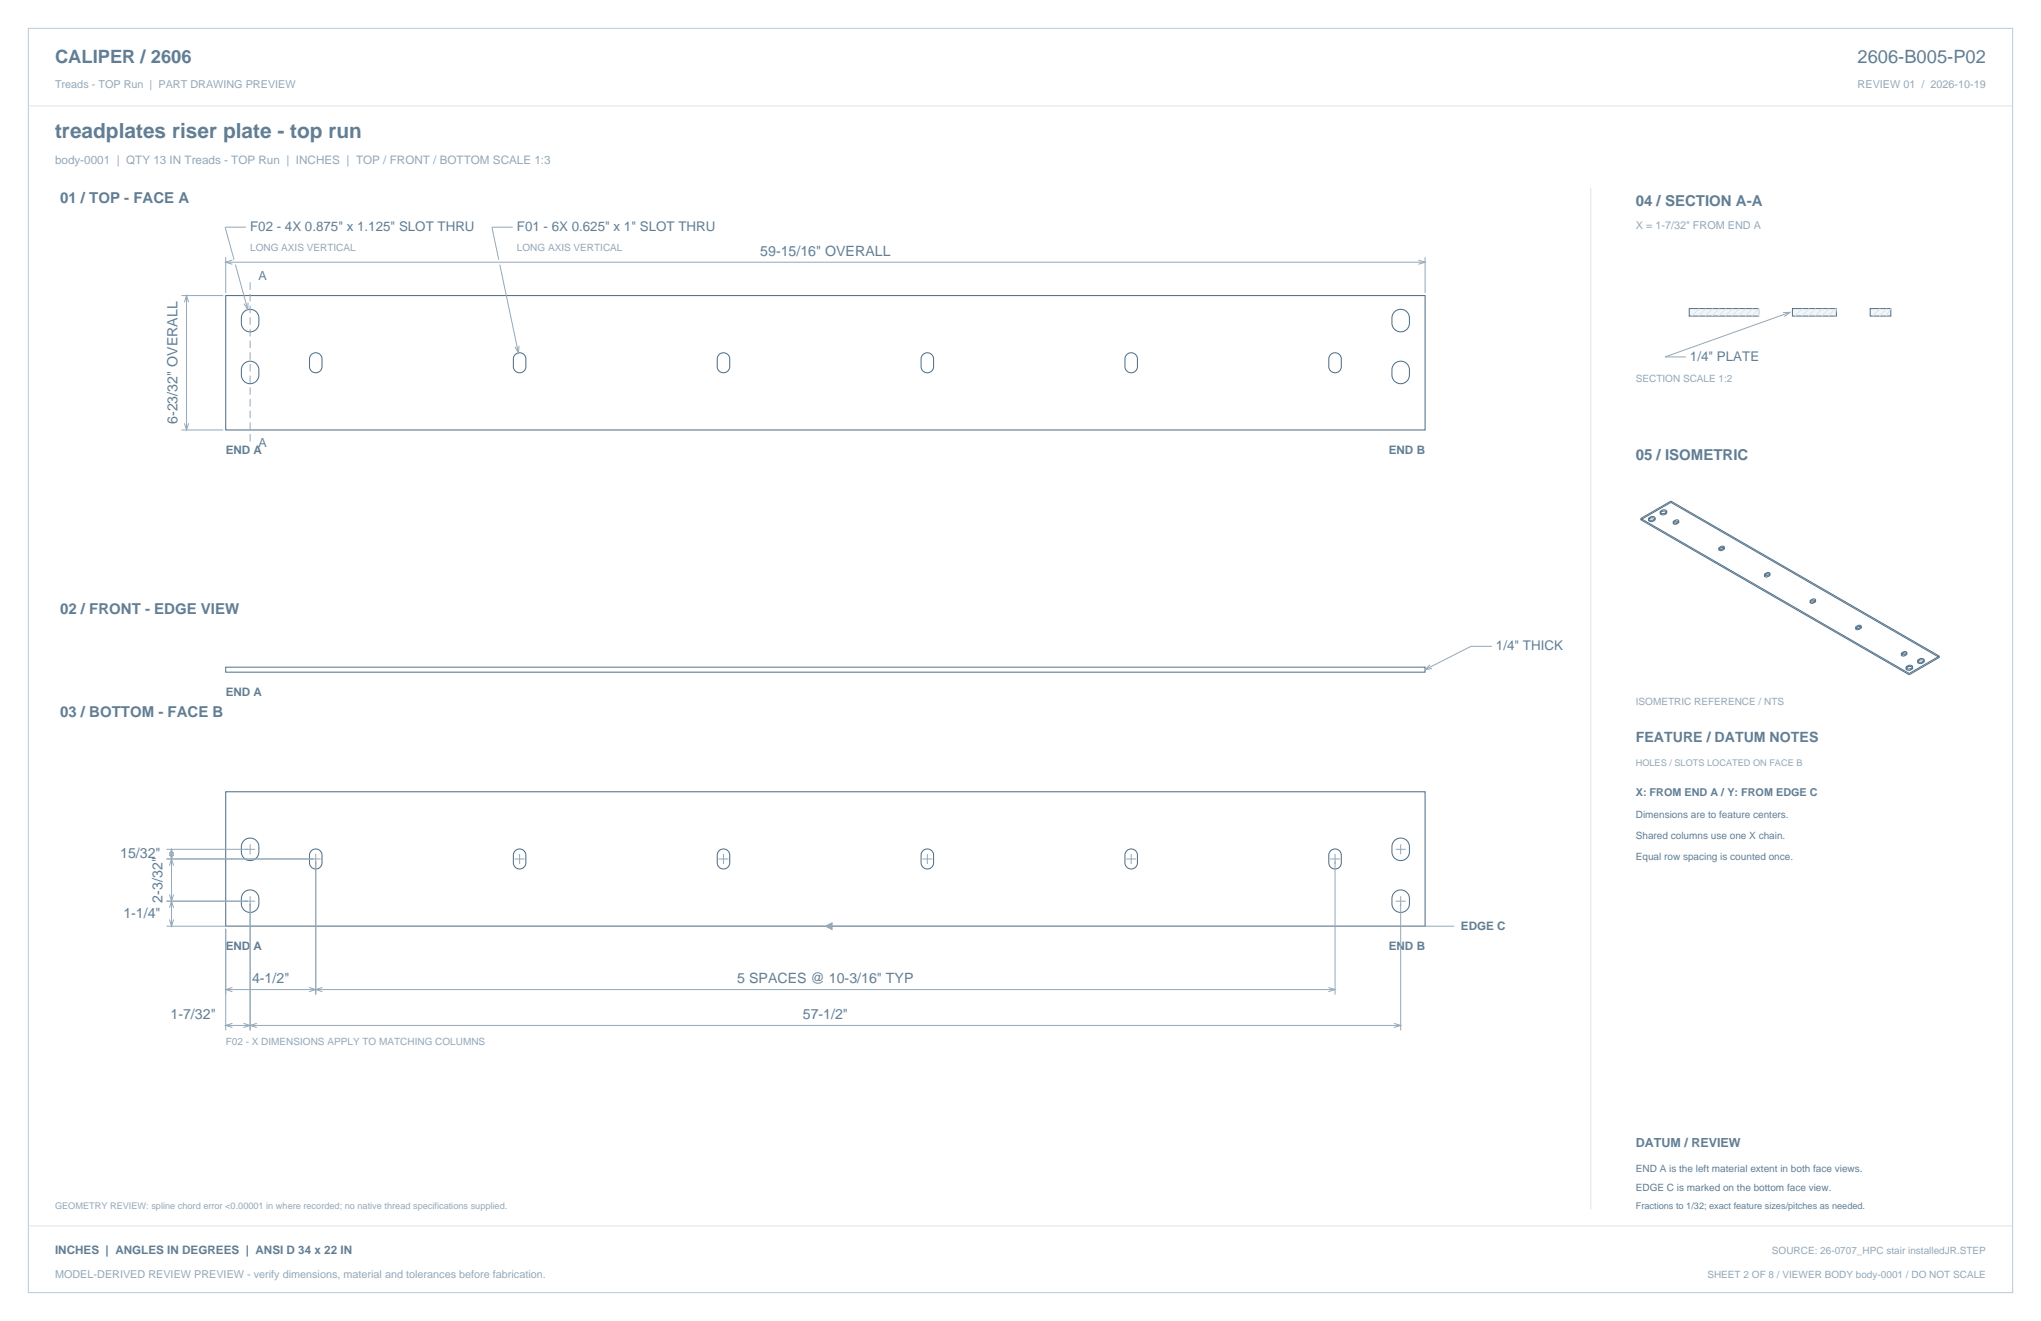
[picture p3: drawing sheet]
<svg xmlns="http://www.w3.org/2000/svg" width="864mm" height="559mm" viewBox="0 0 864 559" stroke-linecap="round" stroke-linejoin="round" font-family="sans-serif">
<path d="M12 12h839.6v534.8h-839.6z" fill="none" stroke="#b8cad8" stroke-width=".42"/>
<path d="M12 44.8h839.6M673.1 79.4v432.1" fill="none" stroke="#dbe5ed" stroke-width=".42"/>
<g fill="none" stroke="#536f85" stroke-width=".44">
<path d="M95.5 125h507.5v56.9h-507.5zM103.2 131.9l1.5-.9 1.7-.1 1.6 .6 1.1 1.3 .4 1.5v3.1l-.7 1.5-1.2 1-1.4 .5-1.4-.2-1.3-.7-.9-1.1-.5-1.4v-2.8l.4-1.2zM590 131.9l1.5-.9 1.7-.1 1.6 .6 1.1 1.3 .5 1.5-.1 3.1-.7 1.5-1.2 1-1.4 .5-1.4-.2-1.3-.7-.9-1.1-.4-1.4v-2.8l.3-1.2zM103.2 153.9l1.5-.9 1.7-.2 1.6 .7 1.1 1.2 .4 1.5v3.1l-.7 1.5-1.2 1.1-1.4 .4-1.4-.1-1.3-.7-.9-1.1-.5-1.4v-2.9l.4-1.2zM131.7 150l1.1-.7h1.4l1.1 .6 .8 1.1 .1 4.7-.6 1.1-1.1 .7-2-.1-1.4-1.5-.1-4.3zM218 150l1.1-.7h1.3l1.2 .6 .8 1.1v4.7l-.6 1.1-1 .7-2.1-.1-1.3-1.5-.2-4.3zM304.2 150l1.2-.7h1.3l1.1 .6 .8 1.1 .1 4.7-.6 1.1-1.1 .7-2-.1-1.4-1.5-.1-4.3zM390.5 150l1.1-.7h1.4l1.2 .6 .7 1.1v4.7l-.6 1.1-1 .7-2.1-.1-1.3-1.5-.2-4.3zM476.8 150l1.1-.7h1.3l1.2 .6 .7 1.1 .1 4.7-.6 1.1-1.1 .7-2-.1-1.4-1.5-.1-4.3zM563 150l1.1-.7h1.4l1.2 .6 .7 1.1 .1 4.7-.6 1.1-1.1 .7-2-.1-1.4-1.5-.1-4.3zM590 153.9l1.5-.9 1.7-.2 1.6 .7 1.1 1.2 .5 1.5-.1 3.1-.7 1.5-1.2 1.1-1.4 .4-1.4-.1-1.3-.7-.9-1.1-.4-1.4v-2.9l.3-1.2zM95.5 334.9h507.5v56.9h-507.5z"/>
<path d="M103.2 355.6l1.6-.9 1.6-.2 1.6 .7 1.1 1.3 .4 1.4v3.2l-.7 1.4-1.1 1.1-1.4 .4-1.5-.1-1.2-.6-1-1.1-.5-1.5v-2.8l.4-1.3zM131.7 359.9l1.1-.7h1.3l1.3 .6 .7 1.1 .1 4.7-.6 1.1-1.1 .7-2-.1-1.4-1.5-.1-4.3zM218 359.9l1.1-.7h1.3l1.1 .5 .9 1.2v4.7l-.6 1.1-1 .7-2.1-.1-1.3-1.5-.2-4.3zM304.2 359.9l1.2-.7h1.2l1.3 .6 .7 1.1 .1 4.7-.6 1.1-1.1 .7-2-.1-1.4-1.5-.1-4.3zM390.5 359.9l1.1-.7h1.3l1.3 .6 .7 1.1v4.7l-.6 1.1-1 .7-2.1-.1-1.3-1.5-.2-4.3zM476.8 359.9l1.1-.7h1.3l1.2 .6 .7 1.1 .1 4.7-.6 1.1-1.1 .7-2-.1-1.4-1.5-.1-4.3zM563 359.9l1.1-.7h1.3l1.3 .6 .7 1.1 .1 4.7-.6 1.1-1.1 .7-2-.1-1.4-1.5-.1-4.3zM590 355.6l1.6-.9 1.6-.2 1.7 .7 1 1.3 .5 1.4-.1 3.2-.7 1.5-1.2 1-1.4 .4-1.4-.1-1.3-.7-.9-1.1-.4-1.4v-2.8l.3-1.3zM103.2 377.5l1.6-.9 1.6-.1 1.5 .6 1.2 1.3 .4 1.4v3.2l-.7 1.5-1.1 1-1.4 .4-1.5-.1-1.2-.6-1-1.1-.5-1.5v-2.8l.4-1.2zM590 377.5l1.6-.9 1.6-.1 1.7 .7 1 1.2 .5 1.4-.1 3.3-.7 1.4-1.2 1-1.4 .5-1.4-.2-1.3-.7-.9-1.1-.4-1.4v-2.8l.3-1.2z"/>
</g>
<g fill="none" stroke="#93a8b9" stroke-width=".42">
<path d="M104.1 96.1h-8.9l3.8 13.8M217 96.1h-8.9l2.9 13.8M95.5 108.8v15.2M95.5 110.9h507.5M98.3 110l-2.8 .9 2.8 .9M99.6 111.9l5.2 19.1M211.5 112l7.8 37.3M600.2 110l2.8 .9-2.8 .9M603 108.8v15.2M76.8 125h17.6M78 127.8l.9-2.8 .9 2.8M78.9 125v56.9"/>
<path d="M104.9 128l-.1 3-1.6-2.5M219.6 146.3l-.3 3-1.4-2.6M78 179.1l.9 2.8 .9-2.8M76.8 181.9h17.6M631.2 273.4h-8.8l-19.4 9.9M605.1 281.2l-2.1 2.1 2.9-.5M70.5 359.3h37.4M72.6 359.3v32.5M105.8 357.2v4.2M590.5 359.3h4.3M592.7 357.2v4.2M70.5 363.4h65.2"/>
<path d="M71.7 366.2l.9-2.8 .9 2.8M71.7 378.4l.9 2.8 .9-2.8M71.7 362.1l.9-2.8 .9 2.8M71.7 360.5l.9 2.9 .9-2.9M105.8 379.1v56.8M133.6 361.2v59.5M217.7 363.4h4.3M219.9 361.2v4.3M304 363.4h4.2M306.1 361.2v4.3M390.3 363.4h4.2M392.4 361.2v4.3"/>
<path d="M476.5 363.4h4.3M478.6 361.2v4.3M562.8 363.4h4.2M564.9 361.2v59.5M592.7 379.1v56.8M70.5 381.2h37.4M70.5 391.8h277.7M71.7 384l.9-2.8 .9 2.8M71.7 389l.9 2.8 .9-2.8M95.5 392.9v43M349.2 391.8h266.1M590.5 381.2h4.3"/>
<path d="M95.5 418.6h469.4M98.3 417.7l-2.8 .9 2.8 .9M130.8 417.7l2.8 .9-2.8 .9M136.4 417.7l-2.8 .9 2.8 .9M562.1 417.7l2.8 .9-2.8 .9M95.5 433.8h497.2M98.3 432.9l-2.8 .9 2.8 .9M103 432.9l2.8 .9-2.8 .9M108.7 432.9l-2.9 .9 2.9 .9M589.8 432.9l2.9 .9-2.9 .9"/>
</g>
<path d="M105.8 119.4v67.8" fill="none" stroke="#93a8b9" stroke-width=".42" stroke-dasharray="3.2 1.8" stroke-linecap="butt"/>
<path d="M95.5 282.2h507.5v2.1h-507.5z" fill="none" stroke="#536f85" stroke-width=".42"/>
<path d="M349.2 391.8l2.9-1.4v2.8z" fill="#93a8b9" stroke="#93a8b9" stroke-width=".42"/>
<path d="M714.8 130.5h29.3v3.2h-29.3z" fill-rule="evenodd" fill="#f2f6f9" stroke="#536f85" stroke-width=".42"/>
<path d="M719 130.5l-3.2 3.2M721.8 130.5l-3.2 3.2M724.6 130.5l-3.1 3.2M727.5 130.5l-3.2 3.2M730.3 130.5l-3.2 3.2M733.1 130.5l-3.2 3.2M735.9 130.5l-3.1 3.2M738.8 130.5l-3.2 3.2M741.2 133.7l2.9-3.2-.1 3.2M741.6 130.5l-3.2 3.2" fill="none" stroke="#dbe5ed" stroke-width=".42"/>
<path d="M758.4 130.5h18.6v3.2h-18.6z" fill-rule="evenodd" fill="#f2f6f9" stroke="#536f85" stroke-width=".42"/>
<path d="M762.7 130.5l-3.2 3.2M765.5 130.5l-3.2 3.2M768.3 130.5l-3.2 3.2M771.1 130.5l-3.2 3.2M773.9 130.5l-3.1 3.2M776.8 130.5l-3.2 3.2M777 130.5l-.6 3.2" fill="none" stroke="#dbe5ed" stroke-width=".42"/>
<path d="M791.3 130.5h8.8v3.2h-8.8z" fill-rule="evenodd" fill="#f2f6f9" stroke="#536f85" stroke-width=".42"/>
<path d="M795.6 130.5l-3.2 3.2M798.4 130.5l-3.2 3.2M800.1 130.5l-2.1 3.2M12 518.6h839.6" fill="none" stroke="#dbe5ed" stroke-width=".42"/>
<path d="M754.5 132.2l2.9-.1-2.3 1.8M757.4 132.1l-52.9 18.9h8.8" fill="none" stroke="#93a8b9" stroke-width=".42"/>
<g fill="none" stroke="#536f85" stroke-width=".42">
<path d="M694.3 219.3v.6M694.3 219.3l113.5 65.6M694.3 219.9l113.5 65.5M697.9 219.9h1.6M697.9 219.5l-.4 .5 .4 .5M697.9 218.9l-.4 .5 .4 .5M697.9 218.9v.6M697.9 219.9v.6M698.4 218.7h1.6l.4 .5-.4 .4M698.4 219.2h1.6l.4 .5-.4 .5M698.4 219.2l-.5 .3M698.4 218.7v.5"/>
<path d="M698.4 218.7l-.5 .2M699.5 219.9v.6M700 219.6l-.5 .3M700 219.6v.6M702.8 217.6h1.6M702.8 216.1l-.4 .5 .4 .5M702.8 217.1h1.6M702.8 216.7l-.4 .4 .4 .5M702.8 216.1v.6M702.8 217.1v.5M703.3 215.8h1.6l.4 .5-.4 .5M703.3 216.4h1.6l.4 .5-.4 .4"/>
<path d="M703.3 216.4l-.5 .3M703.3 215.8l-.5 .3M703.3 215.8v.6M704.4 217.1v.5M704.9 216.8l-.5 .3M704.9 217.3l-.5 .3M704.9 216.8v.5M707 212v.5M707 212.5l-12.7 7.4M707 212l113.6 65.5M707 212l-12.7 7.3M707 212.5l113.6 65.6"/>
<path d="M697.9 220.5h1.6M700 220.2l-.5 .3M708.2 221.7h1.2M708.2 221.1h1.2M708.2 221l-.2 .3 .2 .4M708.2 220.4l-.2 .4 .2 .3M708.2 220.4v.6M708.2 221.1v.6M708.9 220h1.2l.2 .4-.2 .3M708.9 220.6h1.2l.2 .3-.2 .4M708.9 220.6l-.7 .4M708.9 220v.6"/>
<path d="M708.9 220l-.7 .4M709.4 221.1v.6M710.1 221.3l-.7 .4M710.1 220.7v.6M710.1 220.7l-.7 .4M727.5 232.3h1.2M727.5 231.6l-.2 .3 .2 .4M727.5 232.8h1.2M727.5 232.1l-.2 .4 .2 .3M727.5 231.6v.5M727.5 232.3v.5M728.2 231.2h1.2l.3 .3-.3 .4"/>
<path d="M728.2 231.7h1.2l.3 .4-.3 .3M728.2 231.2l-.7 .4M728.2 231.2v.5M728.2 231.7l-.7 .4M728.7 232.3v.5M729.4 232.4l-.7 .4M729.4 231.9l-.7 .4M729.4 231.9v.5M746.8 244h1.2M746.8 243.3l-.2 .3 .2 .4M746.8 242.7l-.2 .4 .2 .3M746.8 243.4h1.2"/>
<path d="M746.8 242.7v.6M746.8 243.4v.6M747.5 242.3h1.2l.3 .4-.3 .3M747.5 242.9h1.2l.3 .3-.3 .3M747.5 242.9l-.7 .4M747.5 242.3v.6M747.5 242.3l-.7 .4M748 243.4v.6M748.7 243v.5M748.7 243l-.7 .4M748.7 243.5l-.7 .5M766.1 254.6h1.2"/>
<path d="M766.1 255.1h1.2M766.1 254.4l-.2 .3 .2 .4M766.1 253.9l-.2 .3 .2 .4M766.1 253.9v.5M766.1 254.6v.5M766.8 254h1.2l.3 .3-.3 .4M766.8 253.5h1.2l.3 .3-.3 .3M766.8 253.5l-.7 .4M766.8 254l-.7 .4M766.8 253.5v.5M767.3 254.6v.5M768 254.1l-.7 .5"/>
<path d="M768 254.1v.6M768 254.7l-.7 .4M785.4 265l-.2 .4 .2 .3M785.4 266.2h1.2M785.4 265.7h1.2M785.4 265.6l-.2 .3 .2 .3M785.4 265v.6M785.4 265.7v.5M786.1 264.6h1.2l.3 .3-.3 .4M786.1 265.2h1.2l.3 .3-.3 .3M786.1 265.2l-.7 .4M786.1 264.6l-.7 .4"/>
<path d="M786.1 264.6v.6M786.6 265.7v.5M787.3 265.3v.5M787.3 265.8l-.7 .4M787.3 265.3l-.7 .4M804.7 276.8h1.2M804.7 276.2l-.2 .3 .2 .3M804.7 276.7l-.2 .3 .2 .4M804.7 277.4h1.2M804.7 276.2v.5M804.7 276.8v.6M805.4 276.3h1.2l.3 .3-.3 .4"/>
<path d="M805.4 275.8h1.2l.3 .3-.3 .3M805.4 275.8v.5M805.4 275.8l-.7 .4M805.4 276.3l-.7 .4M805.9 276.8v.6M806.6 276.4v.6M806.6 277l-.7 .4M806.6 276.4l-.7 .4M811.7 280h1.7M811.7 279l-.3 .5 .3 .5M811.7 279.6l-.3 .4 .3 .5M811.7 279v.6"/>
<path d="M811.7 280v.5M812.2 278.7h1.7l.3 .5-.3 .5M812.2 279.3h1.7l.3 .5-.3 .4M812.2 278.7l-.5 .3M812.2 278.7v.6M812.2 279.3l-.5 .3M813.4 280v.5M813.9 279.7l-.5 .3M813.9 279.7v.5M820.6 277.5v.6M820.6 277.5l-12.8 7.4M820.6 278.1l-12.8 7.3"/>
<path d="M806.8 282.4l-.3 .5 .3 .5M806.8 283.4h1.7M806.8 282.8h1.7M806.8 281.9l-.3 .4 .3 .5M806.8 281.9v.5M806.8 282.8v.6M807.3 281.6h1.7l.3 .5-.3 .4M807.3 282.1h1.7l.3 .5-.3 .5M807.3 281.6l-.5 .3M807.3 282.1l-.5 .3M807.3 281.6v.5M807.8 284.9v.5"/>
<path d="M808.5 282.8v.6M809 283.1l-.5 .3M809 282.5v.6M809 282.5l-.5 .3M811.7 280.5h1.7M813.9 280.2l-.5 .3"/>
</g>
<text font-size="8.8" fill="#617e94" x="23.3" y="58.2">treadplates riser plate - top run</text>
<g font-size="7.8" fill="#617e94">
<text x="23.3" y="26.8">CALIPER / 2606</text>
<text x="786" y="26.8">2606-B005-P02</text>
</g>
<g font-size="6.3" fill="#617e94">
<text x="25.4" y="86.1">01 / TOP - FACE A</text>
<text x="692.1" y="87.1">04 / SECTION A-A</text>
<text x="692.1" y="194.4">05 / ISOMETRIC</text>
<text x="25.4" y="259.6">02 / FRONT - EDGE VIEW</text>
<text x="25.4" y="303.4">03 / BOTTOM - FACE B</text>
</g>
<g font-size="6" fill="#617e94">
<text x="321.7" y="108.1">59-15/16&quot; OVERALL</text>
<text x="75" y="179.4" transform="rotate(-90 75 179.4)">6-23/32&quot; OVERALL</text>
<text x="692.1" y="314">FEATURE / DATUM NOTES</text>
<text x="50.9" y="363.1">15/32&quot;</text>
<text x="68.7" y="381.9" transform="rotate(-90 68.7 381.9)">2-3/32&quot;</text>
<text x="52.2" y="388.3">1-1/4&quot;</text>
<text x="106.7" y="415.8">4-1/2&quot;</text>
<text x="312" y="415.8">5 SPACES @ 10-3/16&quot; TYP</text>
<text x="72.1" y="431">1-7/32&quot;</text>
<text x="339.7" y="431">57-1/2&quot;</text>
</g>
<g font-size="5.6" fill="#617e94">
<text x="105.8" y="97.9">F02 - 4X 0.875&quot; x 1.125&quot; SLOT THRU</text>
<text x="218.7" y="97.9">F01 - 6X 0.625&quot; x 1&quot; SLOT THRU</text>
<text x="715.1" y="152.8">1/4&quot; PLATE</text>
<text x="633" y="275.2">1/4&quot; THICK</text>
</g>
<g font-size="5.3" fill="#617e94">
<text x="109.4" y="118.3">A</text>
<text x="109.4" y="188.9">A</text>
<text x="692.1" y="485.1">DATUM / REVIEW</text>
</g>
<text font-size="4.9" fill="#93a8b9" x="23.3" y="69.5">body-0001 | QTY 13 IN Treads - TOP Run | INCHES | TOP / FRONT / BOTTOM SCALE 1:3</text>
<g font-size="4.9" fill="#617e94">
<text x="95.5" y="192.1">END A</text>
<text x="587.6" y="192.1">END B</text>
<text x="95.5" y="294.2">END A</text>
<text x="618.2" y="393.6">EDGE C</text>
<text x="95.5" y="401.7">END A</text>
<text x="587.6" y="401.7">END B</text>
<text x="23.3" y="530.6">INCHES | ANGLES IN DEGREES | ANSI D 34 x 22 IN</text>
</g>
<g font-size="4.6" fill="#93a8b9">
<text x="23.3" y="37">Treads - TOP Run | PART DRAWING PREVIEW</text>
<text x="786" y="37">REVIEW 01 / 2026-10-19</text>
<text x="692.1" y="97">X = 1-7/32&quot; FROM END A</text>
<text x="23.3" y="540.5">MODEL-DERIVED REVIEW PREVIEW - verify dimensions, material and tolerances before fabrication.</text>
</g>
<text font-size="4.6" fill="#617e94" x="692.1" y="336.9">X: FROM END A / Y: FROM EDGE C</text>
<g font-size="4.2" fill="#93a8b9">
<text x="105.8" y="106">LONG AXIS VERTICAL</text>
<text x="218.7" y="106">LONG AXIS VERTICAL</text>
<text x="692.1" y="161.6">SECTION SCALE 1:2</text>
<text x="692.1" y="298.1">ISOMETRIC REFERENCE / NTS</text>
<text x="95.5" y="441.9">F02 - X DIMENSIONS APPLY TO MATCHING COLUMNS</text>
<text x="749.7" y="530.6">SOURCE: 26-0707_HPC stair installedJR.STEP</text>
<text x="722.4" y="540.5">SHEET 2 OF 8 / VIEWER BODY body-0001 / DO NOT SCALE</text>
</g>
<g font-size="4.2" fill="#617e94">
<text x="692.1" y="346.1">Dimensions are to feature centers.</text>
<text x="692.1" y="354.9">Shared columns use one X chain.</text>
<text x="692.1" y="363.7">Equal row spacing is counted once.</text>
<text x="692.1" y="495.7">END A is the left material extent in both face views.</text>
<text x="692.1" y="503.8">EDGE C is marked on the bottom face view.</text>
</g>
<g font-size="3.9" fill="#93a8b9">
<text x="692.1" y="323.8">HOLES / SLOTS LOCATED ON FACE B</text>
<text x="23.3" y="511.5">GEOMETRY REVIEW: spline chord error &lt;0.00001 in where recorded; no native thread specifications supplied.</text>
</g>
<text font-size="3.9" fill="#617e94" x="692.1" y="511.5">Fractions to 1/32; exact feature sizes/pitches as needed.</text>
</svg>
